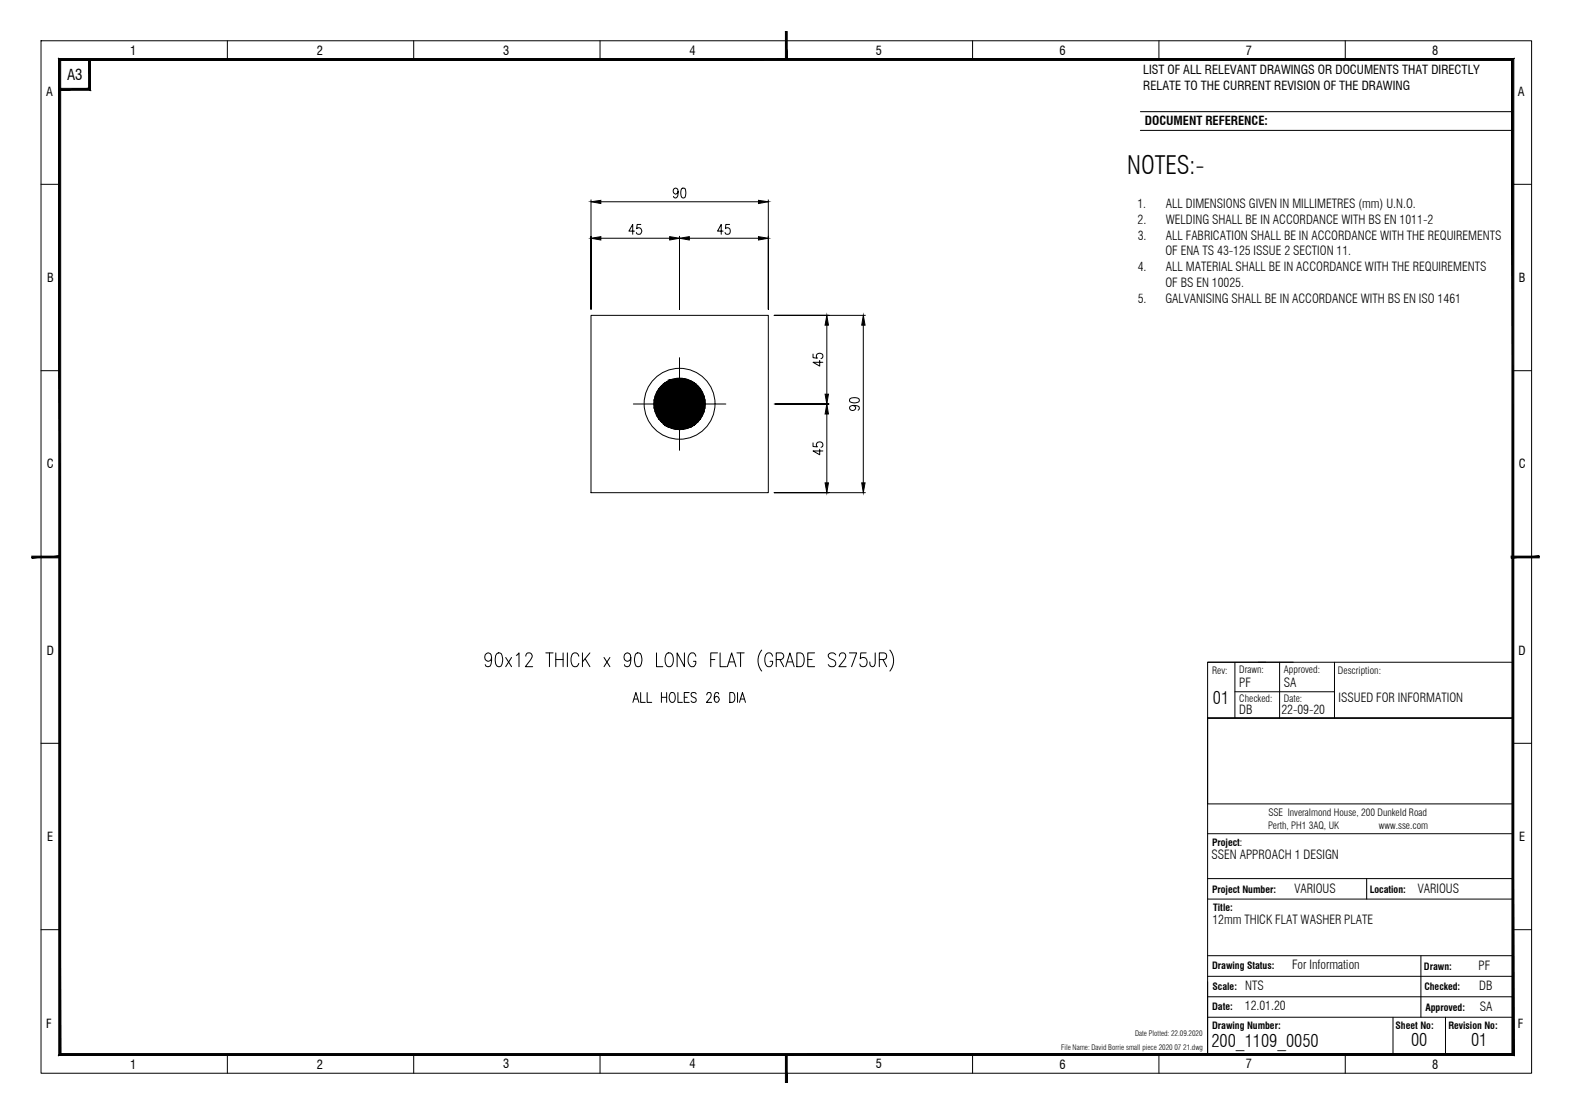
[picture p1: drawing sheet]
<svg xmlns="http://www.w3.org/2000/svg" width="420mm" height="297mm" viewBox="0 0 420 297" stroke-linecap="round" stroke-linejoin="round" font-family="sans-serif">
<!-- layer: Border -->
<g fill="none" stroke="#000" stroke-width=".27">
<path d="M304.4 29.8h99.4M304.4 34.8h99.4M322.4 176.7h81.4M345.2 176.7h-22.8v14.9h81.4h-81.4v89.8h81.4M356.2 176.7v14.9M403.8 213.5v18.1M322.4 222.5h81.4M322.4 234.5h81.4M322.4 239.9h81.4M364.8 234.5v5.4M322.4 255.1h81.4M379.3 255.1v16.4"/>
<path d="M322.4 260.6h81.4M322.4 266h81.4M322.4 271.5h81.4M371.8 271.5v9.9M385.9 271.5v9.9"/>
</g>
<!-- layer: Border Grid -->
<g fill="none" stroke="#000" stroke-width=".27">
<path d="M11 10.9h397.8v275.5h-397.8zM60.7 10.9v5M110.4 10.9v5M160.2 10.9v5M259.6 10.9v5M309.4 10.9v5M359.1 10.9v5M11 49.2h4.9M403.8 49.2h5M11 98.9h4.9M403.8 98.9h5M11 198.4h4.9"/>
<path d="M403.8 198.4h5M11 248.1h4.9M403.8 248.1h5M60.7 281.4v5M110.4 281.4v5M160.2 281.4v5M259.6 281.4v5M309.4 281.4v5M359.1 281.4v5"/>
</g>
<!-- layer: Border -->
<g fill="#000" stroke="#000" stroke-width=".27">
<path d="M15.7 15.6l.5 .5 387.9-.5zM16.2 16.1l387.9-.5-.5 .5zM404.1 15.6l-.5 .5 .5 265.6zM403.6 16.1l.5 265.6-.5-.5zM15.7 281.7h388.4l-.5-.5zM16.2 281.2h387.4l-387.9 .5zM15.7 15.6v266.1l.5-.5zM15.7 15.6l.5 .5v265.1z"/>
<path d="M15.9 23.6v.5l7.8-.5zM15.9 24.1l7.8-.5 .5 .5zM23.7 15.9v7.7l.5 .5zM23.7 15.9h.5v8.2z"/>
</g>
<!-- layer: 0 -->
<g fill="#000" stroke="#000" stroke-width=".27">
<path d="M209.7 8.4v7.5h.4zM209.7 8.4h.4v7.5z"/>
<path d="M8.5 148.9h7.4v-.5zM8.5 148.4h7.4l-7.4 .5z"/>
<path d="M403.4 148.9h7.5v-.5zM403.4 148.4h7.5l-7.5 .5z"/>
<path d="M209.7 281.4v7.5h.4zM209.7 281.4h.4v7.5z"/>
</g>
<path d="M329.6 176.7v14.9M335.9 176.7h2M341.6 176.7v14.9M403.8 176.7v14.9M322.4 191.6h81.4v22.9h-81.4zM329.6 184.6h26.6" fill="none" stroke="#000" stroke-width=".27"/>
<!-- layer: PDF11_TEXT -->
<g fill="none" stroke="#000" stroke-width=".27">
<path d="M131.2 175.5l-.4 .8a1.04 1.04 0 0 1-1.4-.9 1.04 1.04 0 0 1 1.4-1 3.4 3.4 0 0 1 0 3.4l-.7 .1-.4-.1-.2-.4M132.7 174.4l.7-.2a2.22 2.22 0 0 1 .6 3l-.2 .6-.8 .1a1.78 1.78 0 0 1-.8-2.1l.1-.9zM135 175.5l1.6 2.4M136.6 175.5l-1.6 2.4M137.8 174.9l.7-.7v3.7M140.4 175.1l.2-.7 .9-.2a1.08 1.08 0 0 1 .1 1.9l-1.4 1.8h2M145.7 174.2h1.9M146.7 174.2v3.7M148.4 174.2v3.7M148.4 176h1.9M150.3 174.2v3.7M151.5 174.2v3.7"/>
<path d="M154.5 175.1a.98 .98 0 0 0-1-.9 .98 .98 0 0 0-.9 .9 2.29 2.29 0 0 0 .7 2.8 .98 .98 0 0 0 1.2-.9M155.5 174.2v3.7M156.2 175.8l1.3 2.1M157.5 174.2l-2 2.5M161.2 175.5l1.6 2.4M162.8 175.5l-1.6 2.4M168.4 175.5a.97 .97 0 0 1-1 1 1.15 1.15 0 0 1-.8-1.2 1.15 1.15 0 0 1 .9-1.1l.5 .2a3.1 3.1 0 0 1 0 3.4 .79 .79 0 0 1-1.3-.4M169.8 174.4l.7-.2a1.82 1.82 0 0 1 .9 2.1l-.5 1.5-.7 .1a1.92 1.92 0 0 1-.8-2.1zM175.2 174.2v3.7h1.7M178 174.4a1.15 1.15 0 0 1 1.3 .1 1.15 1.15 0 0 1 .4 1.1 2.19 2.19 0 0 1-.8 2.3 1.18 1.18 0 0 1-1.4-1.4 2.79 2.79 0 0 1 .5-2.1zM182.7 174.2v3.7l-2-3.7v3.7M185.7 175.1l-.6-.9a1.6 1.6 0 0 0-1.4 2.3l.1 .5a1.03 1.03 0 0 0 1.6 .8l.3-.8v-.5h-.6"/>
<path d="M189.7 176h1.1M191.5 174.2h-1.8v3.7M192.2 174.2v3.7h1.7M194.2 177.9l1.1-3.7 1.2 3.7M194.6 176.7h1.4M196.7 174.2h2M197.7 174.2v3.7M203.3 173.5a4.5 4.5 0 0 0 0 5.6M206.2 175.1a.97 .97 0 0 0-.9-.9 .97 .97 0 0 0-1 .9 2.29 2.29 0 0 0 .7 2.8 1.07 1.07 0 0 0 1.2-1.4h-.6M207.2 176h1.3a.92 .92 0 0 0 .7-.9 .92 .92 0 0 0-.7-.9h-1.3v3.7M208.2 176l1 1.9M209.7 177.9l1.1-3.7 1.2 3.7"/>
<path d="M210.2 176.7h1.4M212.7 174.2h1a2.2 2.2 0 0 1 .7 3.2l-.7 .5h-1zM215.6 176h1.2M217.5 174.2h-1.9v3.7h1.9M223.1 174.8a1.06 1.06 0 0 0-1.2-.6 1.06 1.06 0 0 0-.8 .9l.3 .5 1.1 .5a.95 .95 0 0 1 .6 1 .95 .95 0 0 1-.7 .8l-1-.1-.3-.4M224.1 175.1l.3-.7 .8-.2a1.12 1.12 0 0 1 .1 1.9l-1.4 1.8h2M226.7 174.2h2l-1.4 3.7M231.2 174.2h-1.4l-.2 1.6a1.08 1.08 0 0 1 1.4-.2 1.08 1.08 0 0 1 .5 1.3 .99 .99 0 0 1-.9 1 .99 .99 0 0 1-1.1-.7M233.6 174.2v2.8l-.1 .6a.64 .64 0 0 1-.6 .3 .64 .64 0 0 1-.6-.3l-.1-.9M234.7 176h1.3a.92 .92 0 0 0 .7-.9 .92 .92 0 0 0-.7-.9h-1.3v3.7M235.7 176l1 1.9M237.5 173.5a4.5 4.5 0 0 1 0 5.6"/>
<path d="M168.9 187.5l.8-2.7 .8 2.7M169.2 186.6h1M171 184.8v2.7h1.2M172.7 184.8v2.7h1.3M176.6 184.8v2.7M176.6 186.1h1.4M178 184.8v2.7M179.1 184.9a.81 .81 0 0 1 .9 .1 .81 .81 0 0 1 .2 .8v.6a.83 .83 0 0 1-.8 1.1 .83 .83 0 0 1-.8-1.1v-.6zM181 184.8v2.7h1.1M182.7 186.1h.8M184 184.8h-1.3v2.7h1.3M185.8 185.2a.76 .76 0 0 0-1.3 0l.1 .6 .8 .4a.66 .66 0 0 1 .4 .7 .66 .66 0 0 1-.4 .6l-.8-.2-.1-.2"/>
<path d="M188.7 185.5l.3-.7 .7 .1 .2 .4-.3 .9-1 1.3h1.4M191.8 185.2v-.3h-.8a1.79 1.79 0 0 0 .3 2.6 .77 .77 0 0 0 .7-1 .77 .77 0 0 0-1-.5l-.3 .6M194.8 184.8h.7a1.57 1.57 0 0 1 0 2.7h-.7zM196.9 184.8v2.7M197.4 187.5l.8-2.7 .8 2.7M197.7 186.6h1"/>
</g>
<!-- layer: PDF11_EL-Steel -->
<path d="M157.8 84.2h47.3v47.3h-47.3z" fill="none" stroke="#000" stroke-width=".27"/>
<!-- layer: PDF11_Dimensions -->
<g fill="none" stroke="#000" stroke-width=".27">
<path d="M157.8 53.3v29.3v-19.5M160.4 53.8h42.1M171.1 59.9h-1l-.1 1.1a.73 .73 0 0 1 1.1 .1 .8 .8 0 0 1 0 1.3 .8 .8 0 0 1-1.2-.3M181 51.1l-.1 .3-.5 .4a.78 .78 0 0 1-.7-.9 .78 .78 0 0 1 1-.6 1.96 1.96 0 0 1-.3 2.5l-.5-.1-.1-.3M182 50.3l.5-.1a1.2 1.2 0 0 1 .6 1.4l-.3 1.1-.5 .1a2.11 2.11 0 0 1-.3-2.5zM194.8 59.9h-1.1v1.1a.71 .71 0 0 1 1.1 .1l.1 .5a.74 .74 0 0 1-.4 .9 .74 .74 0 0 1-1-.4M205.1 53.3v29.3v-19.5M160.4 63.6h18.4M169.4 61.7h-1.5l1-1.8v2.6M181.4 63.1v19.5v-19.5M184 63.6h18.5M193 61.7h-1.5l1-1.8v2.6"/>
<path d="M217 94.5v1l1.2 .1a.8 .8 0 0 1 0-1.1 .8 .8 0 0 1 1.1 0 .8 .8 0 0 1 .1 1.1l-.3 .1M218.8 96.2v1.5l-1.8-1h2.7M220.7 86.8v18.4M221.3 84.2h-14.6h24.3M230.4 86.8v42.1M206.7 107.8h14.6h-14.3M217 118.2v1l1.2 .1a.8 .8 0 0 1 0-1.1 .8 .8 0 0 1 1.1 0 .8 .8 0 0 1 .1 1.1l-.3 .1M218.8 119.9v1.5l-1.8-1h2.7M220.7 110.5v18.4M226.9 106.4l1-.3a1.12 1.12 0 0 1 1.5 .8 1.72 1.72 0 0 1-2.6 0zM227.7 108.2a.66 .66 0 0 1 .6 .3 .66 .66 0 0 1 0 .7 .74 .74 0 0 1-1.1 .3 .74 .74 0 0 1-.1-1.2 2.69 2.69 0 0 1 2.2 .2 .64 .64 0 0 1-.2 1M221.3 131.5h-14.6h24.3"/>
</g>
<path d="M157.8 53.8l2.6-.3v.8zM202.5 53.5l2.6 .3-2.6 .5zM157.8 63.6l2.6-.4v.9zM178.8 63.2l2.6 .4-2.6 .5zM181.4 63.6l2.6-.4v.9zM202.5 63.2l2.6 .4-2.6 .5zM220.7 84.2l.4 2.6h-.9zM230.4 84.2l.5 2.6h-.9zM220.2 105.2h.9l-.4 2.6zM220.7 107.8l.4 2.7h-.9zM220.2 128.9h.9l-.4 2.6zM230 128.9h.9l-.5 2.6z" fill="#000" stroke="#000" stroke-width=".27"/>
<!-- layer: PDF11_EL-Holes -->
<g fill="#000" stroke="#000" stroke-width=".27">
<path d="M179.3 114.3h2.1v.3zM180.3 101.1l1.1-.1zM181.4 114.3h2.1l-1 .3z"/>
<path d="M179.3 114.3l2.1 .3zM180.3 114.6l1.1 .1z"/>
<path d="M181.4 101l1.1 .1zM181.4 101.1l2.1 .2zM181.4 101.1l2.1 .2h-2.1zM181.4 101.3l3.1 .5-1-.5zM181.4 101.3l3.1 .5h-3.1zM181.4 101.8l4 .5-.9-.5zM181.4 101.8l4 .5h-4zM181.4 102.3l4.9 .7-.9-.7zM181.4 102.3l4.9 .7h-4.9zM181.4 103l5.5 .8-.6-.8zM181.4 103l5.5 .8h-5.5zM181.4 103.8l6.1 .9-.6-.9zM181.4 103.8l6.1 .9h-6.1zM181.4 104.7l6.5 1-.4-1zM181.4 104.7l6.5 1h-6.5zM181.4 105.7l6.8 1-.3-1zM181.4 105.7l6.8 1h-6.8zM181.4 106.7l6.8 1.1v-1.1zM181.4 106.7l6.8 1.1h-6.8z"/>
<path d="M174.6 107.8l6.8 1.1v-1.1zM174.6 107.8l6.8 1.1h-6.8zM174.6 108.9l6.8 1v-1zM174.6 108.9l6.8 1h-6.5zM174.9 109.9l6.5 1v-1zM174.9 109.9l6.5 1h-6.1zM175.3 110.9l6.1 .9v-.9zM175.3 110.9l6.1 .9h-5.5zM175.9 111.8l5.5 .8v-.8zM175.9 111.8l5.5 .8h-4.8zM176.6 112.6l4.8 .8v-.8zM176.6 112.6l4.8 .8h-4zM177.4 113.4l4 .5v-.5zM177.4 113.4l4 .5h-3.1zM178.3 113.9l3.1 .4v-.4zM178.3 113.9l3.1 .4h-2.1z"/>
<path d="M180.3 101.1l1.1 .2v-.2zM179.3 101.3l1-.2 1.1 .2zM179.3 101.3l2.1 .5v-.5zM178.3 101.8l1-.5 2.1 .5zM178.3 101.8l3.1 .5v-.5zM177.4 102.3l.9-.5 3.1 .5zM177.4 102.3l4 .7v-.7zM176.6 103l.8-.7 4 .7zM176.6 103l4.8 .8v-.8zM176.6 103l4.8 .8h-5.5zM175.9 103.8l5.5 .9v-.9zM175.9 103.8l5.5 .9h-6.1zM175.3 104.7l6.1 1v-1zM175.3 104.7l6.1 1h-6.5zM174.9 105.7l6.5 1v-1zM174.9 105.7l6.5 1h-6.8zM174.6 106.7l6.8 1.1v-1.1zM174.6 106.7l6.8 1.1h-6.8z"/>
<path d="M181.4 114.3v.3h1.1zM181.4 114.6h1.1z"/>
<path d="M181.4 107.8l6.8 1.1v-1.1zM181.4 107.8l6.8 1.1h-6.8zM181.4 108.9l6.5 1 .3-1zM181.4 108.9l6.5 1h-6.5zM181.4 109.9l6.1 1 .4-1zM181.4 109.9l6.1 1h-6.1zM181.4 110.9l5.5 .9 .6-.9zM181.4 110.9l5.5 .9h-5.5zM181.4 111.8l4.9 .8 .6-.8zM181.4 111.8l4.9 .8h-4.9zM181.4 112.6l4 .8 .9-.8zM181.4 112.6l4 .8h-4zM181.4 113.4l3.1 .5 .9-.5zM181.4 113.4l3.1 .5h-3.1zM181.4 113.9l2.1 .4 1-.4zM181.4 113.9l2.1 .4h-2.1z"/>
</g>
<g fill="none" stroke="#000" stroke-width=".27">
<path d="M181.4 95.5v10.5M169.1 107.8h10.4M181.4 109.7v10.5M183.2 107.8h10.5"/>
<circle cx="181.4" cy="107.8" r="9.5"/>
<circle cx="181.4" cy="107.8" r="6.8"/>
</g>
<text font-size="6.7" x="300.9" y="46.4">NOTES:-</text>
<g font-size="4.7">
<text x="323.8" y="187.9">01</text>
<text x="323.4" y="279.4">200_1109_0050</text>
<text x="376.7" y="279.2">00</text>
<text x="392.7" y="279.2">01</text>
</g>
<text font-size="4" x="17.9" y="21.3">A3</text>
<g font-size="3.3">
<text x="34.7" y="14.6">1</text>
<text x="84.6" y="14.6">2</text>
<text x="134.3" y="14.6">3</text>
<text x="184.1" y="14.6">4</text>
<text x="233.8" y="14.6">5</text>
<text x="282.9" y="14.6">6</text>
<text x="332.6" y="14.6">7</text>
<text x="382.3" y="14.6">8</text>
<text x="305.2" y="19.8">LIST OF ALL RELEVANT DRAWINGS OR DOCUMENTS THAT DIRECTLY</text>
<text x="305.2" y="24">RELATE TO THE CURRENT REVISION OF THE DRAWING</text>
<text x="12.3" y="25.6">A</text>
<text x="405.2" y="25.6">A</text>
<text x="305.6" y="33.5">DOCUMENT REFERENCE:</text>
<text x="303.6" y="55.6">1.</text>
<text x="303.6" y="59.8">2.</text>
<text x="311.2" y="55.6">ALL DIMENSIONS GIVEN IN MILLIMETRES (mm) U.N.O.</text>
<text x="311.2" y="59.8">WELDING SHALL BE IN ACCORDANCE WITH BS EN 1011-2</text>
<text x="303.7" y="64">3.</text>
<text x="311.2" y="64">ALL FABRICATION SHALL BE IN ACCORDANCE WITH THE REQUIREMENTS</text>
<text x="311.1" y="68.2">OF ENA TS 43-125 ISSUE 2 SECTION 11.</text>
<text x="12.6" y="75.3">B</text>
<text x="303.7" y="72.3">4.</text>
<text x="311.1" y="76.5">OF BS EN 10025.</text>
<text x="311.2" y="72.3">ALL MATERIAL SHALL BE IN ACCORDANCE WITH THE REQUIREMENTS</text>
<text x="405.4" y="75.3">B</text>
<text x="303.7" y="80.8">5.</text>
<text x="311.1" y="80.8">GALVANISING SHALL BE IN ACCORDANCE WITH BS EN ISO 1461</text>
<text x="12.5" y="125">C</text>
<text x="405.4" y="125">C</text>
<text x="12.5" y="174.8">D</text>
<text x="405.4" y="174.8">D</text>
<text x="330.8" y="183.5">PF</text>
<text x="342.7" y="183.4">SA</text>
<text x="330.8" y="190.6">DB</text>
<text x="342" y="190.6">22-09-20</text>
<text x="357.3" y="187.4">ISSUED FOR INFORMATION</text>
<text x="12.6" y="224.5">E</text>
<text x="405.5" y="224.5">E</text>
<text x="323.4" y="229.2">SSEN APPROACH 1 DESIGN</text>
<text x="345.6" y="238.3">VARIOUS</text>
<text x="378.4" y="238.3">VARIOUS</text>
<text x="323.6" y="246.7">12mm THICK FLAT WASHER PLATE</text>
<text x="344.9" y="258.7">For Information</text>
<text x="394.7" y="258.8">PF</text>
<text x="332.3" y="269.7">12.01.20</text>
<text x="332.4" y="264.2">NTS</text>
<text x="394.8" y="264.3">DB</text>
<text x="395" y="269.7">SA</text>
<text x="12.3" y="274.2">F</text>
<text x="405.2" y="274.2">F</text>
<text x="34.7" y="285.2">1</text>
<text x="84.6" y="285.2">2</text>
<text x="134.3" y="285.2">3</text>
<text x="184.1" y="285.2">4</text>
<text x="233.8" y="285.2">5</text>
<text x="282.9" y="285.2">6</text>
<text x="332.6" y="285.2">7</text>
<text x="382.3" y="285.2">8</text>
</g>
<g font-size="2.7">
<text x="323.6" y="180">Rev:</text>
<text x="330.8" y="179.6">Drawn:</text>
<text x="342.7" y="179.6">Approved:</text>
<text x="357.2" y="180">Description:</text>
<text x="330.8" y="187.5">Checked:</text>
<text x="342.7" y="187.5">Date:</text>
<text x="338.5" y="221.1">Perth, PH1 3AQ, UK</text>
<text x="338.6" y="217.8">SSE Inveralmond House, 200 Dunkeld Road</text>
<text x="368.1" y="221.1">www.sse.com</text>
</g>
<g font-size="2.6">
<text x="323.5" y="225.8">Project:</text>
<text x="323.5" y="238.3">Project Number:</text>
<text x="365.6" y="238.3">Location:</text>
<text x="323.8" y="243.1">Title:</text>
<text x="323.5" y="258.7">Drawing Status:</text>
<text x="380.1" y="258.8">Drawn:</text>
<text x="323.5" y="269.6">Date:</text>
<text x="323.7" y="264.2">Scale:</text>
<text x="380.2" y="264.3">Checked:</text>
<text x="380.5" y="269.7">Approved:</text>
<text x="323.5" y="274.5">Drawing Number:</text>
<text x="372.5" y="274.5">Sheet No:</text>
<text x="386.6" y="274.5">Revision No:</text>
</g>
<g font-size="2">
<text x="283.2" y="280.1">File Name: David Borrie small piece 2020 07 21.dwg</text>
<text x="303" y="276.6">Date Plotted: 22.09.2020</text>
</g>
</svg>
